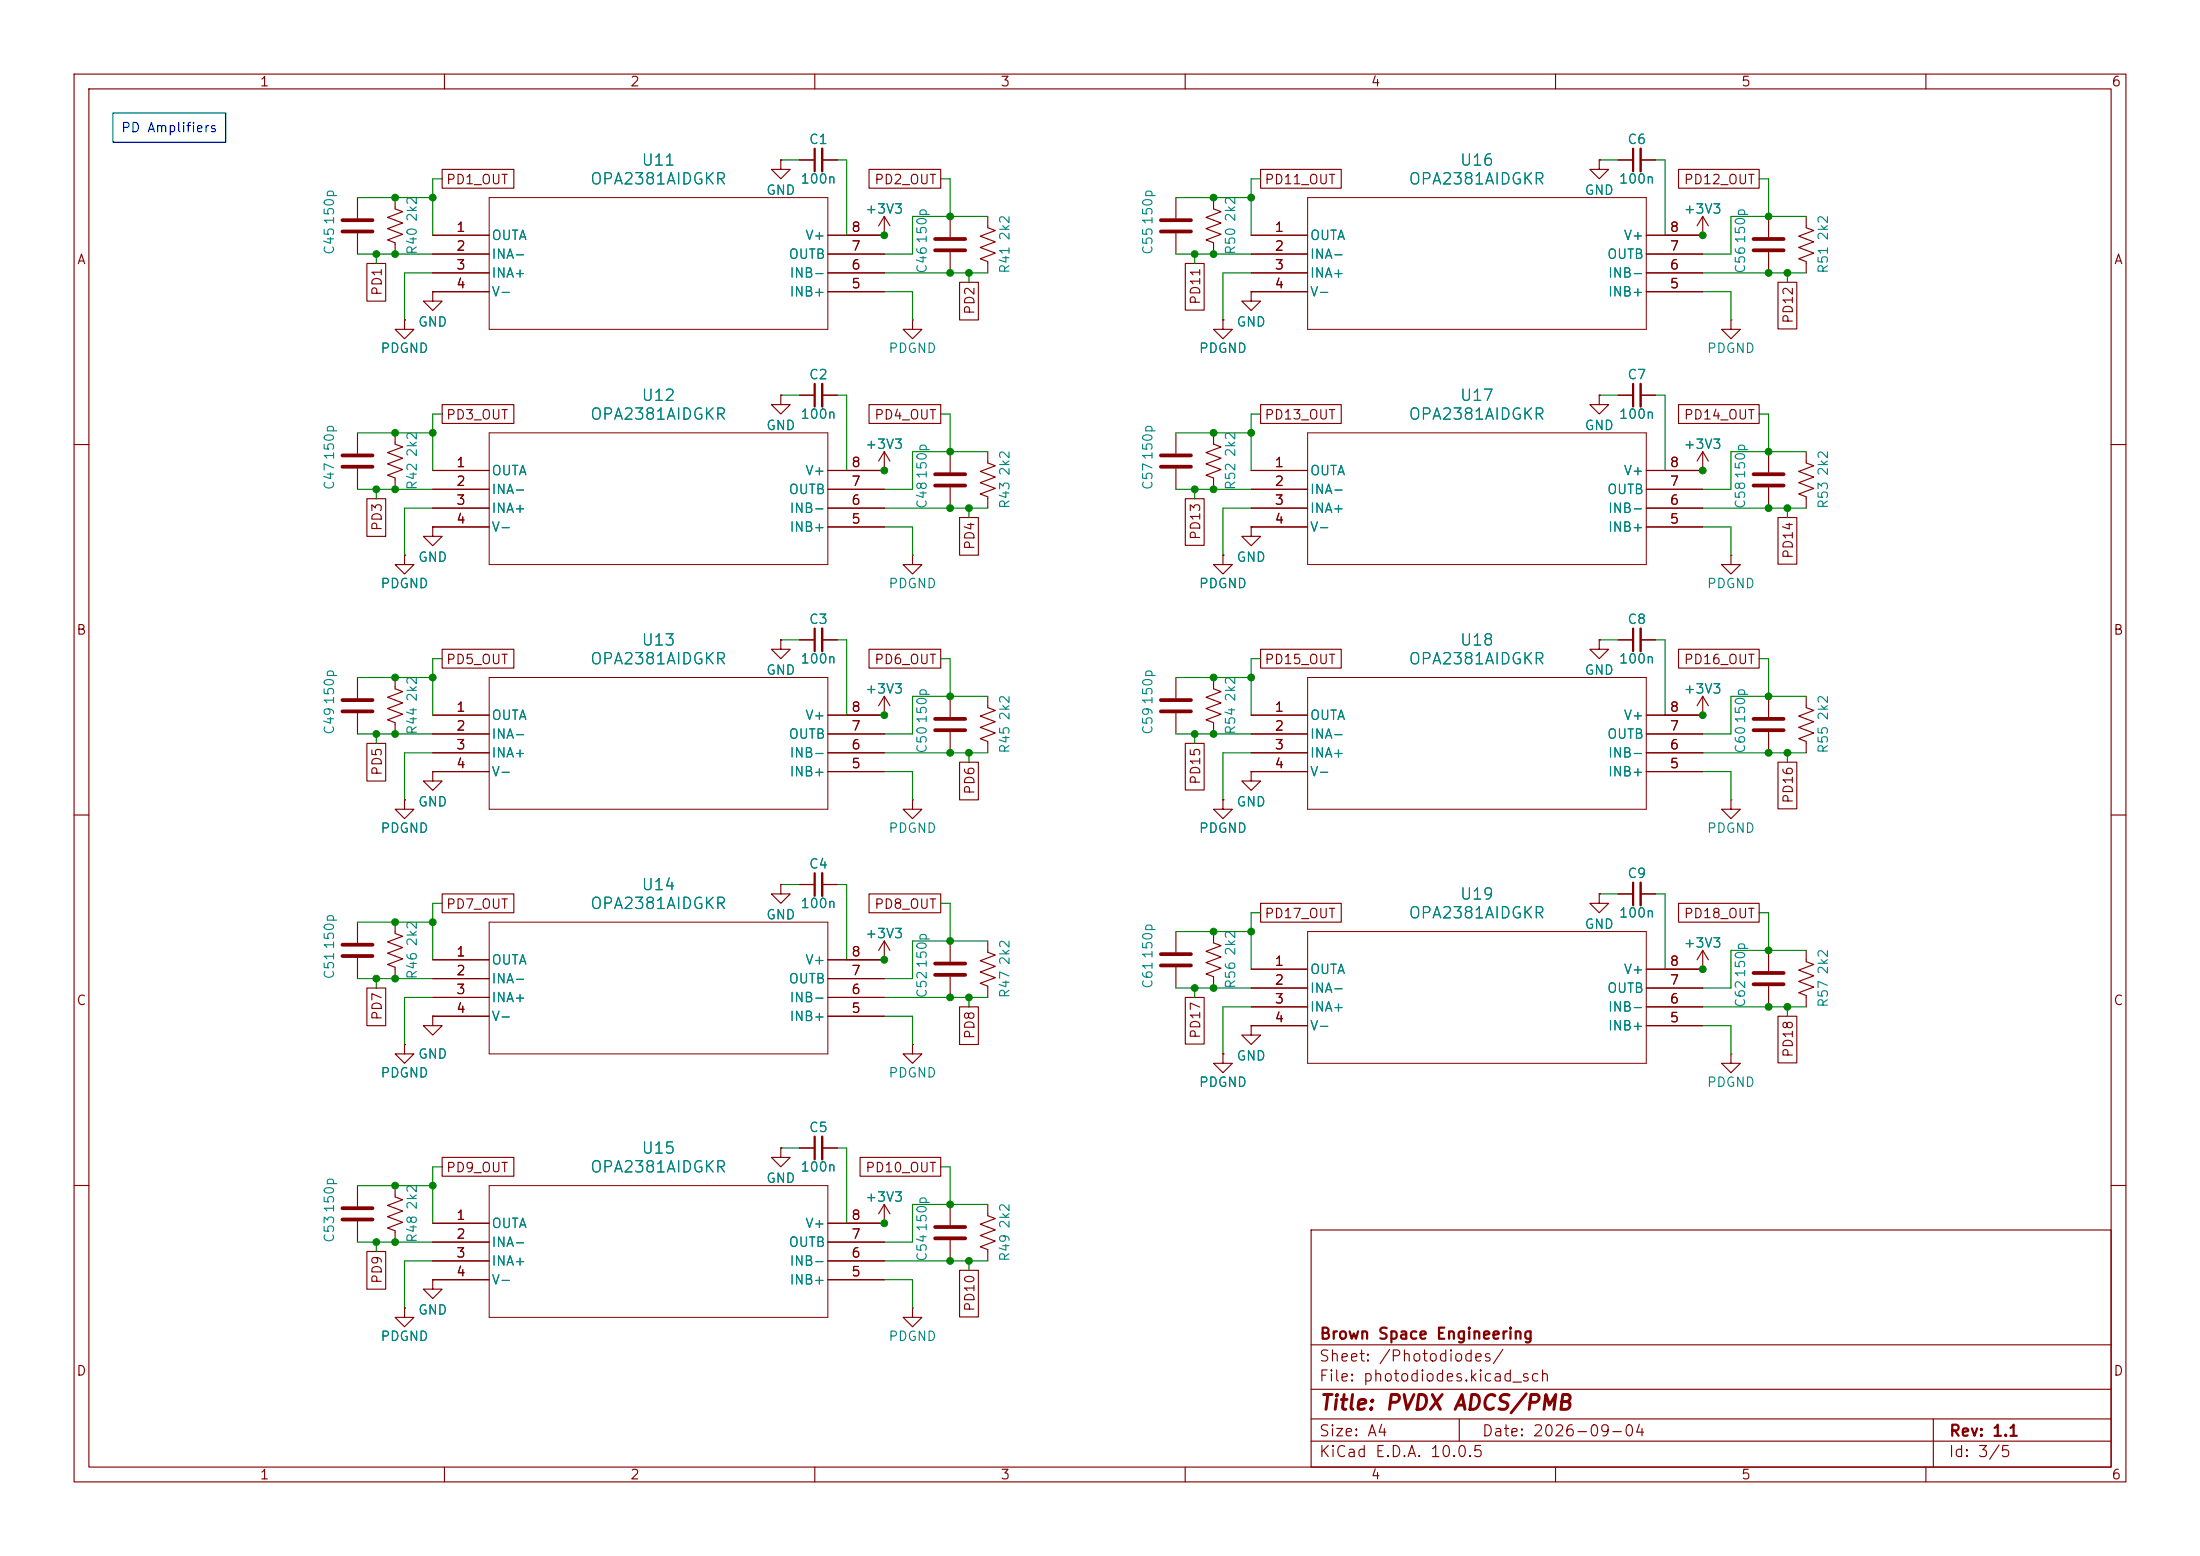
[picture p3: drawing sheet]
<svg xmlns="http://www.w3.org/2000/svg" width="297mm" height="210mm" viewBox="0 0 297 210" stroke-linecap="round" stroke-linejoin="round" font-family="sans-serif">
<path d="M0 0h297v210h-297z" fill="#fff" stroke="#fff" stroke-width=".14"/>
<g fill="none" stroke="#840000" stroke-width=".15">
<path d="M10 10h277v190h-277zM12 12h273v186h-273zM60 10v2M110 10v2M160 10v2M210 10v2M260 10v2M48.3 26.7v2.8M48.3 31.5v2.8M49.5 35.6h2.6v5h-2.6zM53.3 26.7v1.5l1.1 .4-2.1 .7 2.1 .8-2.1 .8 2.1 .7-2.1 .8 1 .4v1.5M58.4 39.4v1.2h1.3l-1.3 1.3-1.3-1.3h1.3"/>
<path d="M58.4 39.4h.1M58.4 31.8h7.6M58.4 34.3h7.6M58.4 36.8h7.6M58.4 39.4h7.6M59.7 22.9h9.7v2.5h-9.7zM105.4 21.6v1.3h1.3l-1.3 1.2-1.3-1.2h1.3M105.4 21.6h.1M107.9 21.6h2.1M111 21.6h2M111.8 31.8h7.6M111.8 34.3h7.6"/>
<path d="M111.8 36.8h7.6M111.8 39.4h7.6M117.3 22.9h9.7v2.5h-9.7zM119.4 31.8h.1M119.4 29.2v2.6M119.4 29.2l-.8 1.3M119.4 29.2l.7 1.3M128.3 29.2v2.8M128.3 34v2.8M129.5 38.1h2.6v5.1h-2.6zM133.3 29.2v1.5l1.1 .4-2.1 .8 2.1 .7-2.1 .8 2.1 .8-2.1 .7 1 .4v1.5M158.7 26.7v2.8"/>
<path d="M158.7 31.5v2.8M160 35.6h2.6v6.3h-2.6zM163.8 26.7v1.5l1 .4-2 .7 2 .8-2 .8 2 .7-2 .8 1 .4v1.5M168.9 39.4v1.2h1.3l-1.3 1.3-1.3-1.3h1.3M168.9 39.4h.1M168.9 31.8h7.6M168.9 34.3h7.6M168.9 36.8h7.6M168.9 39.4h7.6M170.2 22.9h10.9v2.5h-10.9zM215.9 21.6v1.3h1.3l-1.3 1.2-1.3-1.2h1.3M215.9 21.6h.1"/>
<path d="M218.4 21.6h2.1M221.5 21.6h2M222.2 31.8h7.7M222.2 34.3h7.7M222.2 36.8h7.7M222.2 39.4h7.7M226.6 22.9h10.9v2.5h-10.9zM229.9 31.8h.1M229.9 29.2l-.8 1.3M229.9 29.2l.7 1.3M229.9 29.2v2.6M238.8 29.2v2.8"/>
<path d="M238.8 34v2.8M240 38.1h2.6v6.3h-2.6zM243.8 29.2v1.5l1.1 .4-2.1 .8 2.1 .7-2.1 .8 2.1 .8-2.1 .7 1 .4v1.5M48.3 58.4v2.8M53.3 58.4v1.5l1.1 .4-2.1 .8 2.1 .7-2.1 .8 2.1 .8-2.1 .7 1 .4v1.5M54.6 43.2v1.3h1.3l-1.3 1.2-1.3-1.2h1.3M54.6 43.2h.1M59.7 54.6h9.7v2.6h-9.7zM105.4 53.3v1.3h1.3l-1.3 1.3-1.3-1.3h1.3M105.4 53.3h.1M107.9 53.3h2.1M111 53.3h2"/>
<path d="M117.3 54.6h9.7v2.6h-9.7zM123.2 43.2v1.3h1.3l-1.3 1.2-1.3-1.2h1.3M123.2 43.2h.1M158.7 58.4v2.8M163.8 58.4v1.5l1 .4-2 .8 2 .7-2 .8 2 .8-2 .7 1 .4v1.5M165.1 43.2v1.3h1.3l-1.3 1.2-1.3-1.2h1.3M165.1 43.2h.1M170.2 54.6h10.9v2.6h-10.9zM215.9 53.3v1.3h1.3l-1.3 1.3-1.3-1.3h1.3M215.9 53.3h.1M218.4 53.3h2.1M221.5 53.3h2"/>
<path d="M226.6 54.6h10.9v2.6h-10.9zM233.7 43.2v1.3h1.2l-1.2 1.2-1.3-1.2h1.3M233.7 43.2h.1M10 60h2M48.3 63.2v2.8M49.5 67.3h2.6v5.1h-2.6zM54.6 74.9v1.3h1.3l-1.3 1.3-1.3-1.3h1.3M54.6 74.9h.1M58.4 71.1v1.3h1.3l-1.3 1.3-1.3-1.3h1.3M58.4 71.1h.1M58.4 63.5h7.6M58.4 66h7.6"/>
<path d="M58.4 68.6h7.6M58.4 71.1h7.6M111.8 63.5h7.6M111.8 66h7.6M111.8 68.6h7.6M111.8 71.1h7.6M119.4 63.5h.1M119.4 61l-.8 1.2M119.4 61l.7 1.2M119.4 61v2.5M123.2 74.9v1.3h1.3l-1.3 1.3-1.3-1.3h1.3M123.2 74.9h.1"/>
<path d="M128.3 61v2.8M128.3 65.8v2.8M129.5 69.9h2.6v5h-2.6zM133.3 61v1.5l1.1 .4-2.1 .7 2.1 .8-2.1 .8 2.1 .7-2.1 .8 1 .4v1.5M158.7 63.2v2.8M160 67.3h2.6v6.3h-2.6zM165.1 74.9v1.3h1.3l-1.3 1.3-1.3-1.3h1.3M165.1 74.9h.1M168.9 71.1v1.3h1.3l-1.3 1.3-1.3-1.3h1.3M168.9 71.1h.1M168.9 63.5h7.6M168.9 66h7.6"/>
<path d="M168.9 68.6h7.6M168.9 71.1h7.6M222.2 63.5h7.7M222.2 66h7.7M222.2 68.6h7.7M222.2 71.1h7.7M229.9 63.5h.1M229.9 61v2.5M229.9 61l-.8 1.2M229.9 61l.7 1.2M233.7 74.9v1.3h1.2l-1.2 1.3-1.3-1.3h1.3M233.7 74.9h.1"/>
<path d="M238.8 61v2.8M238.8 65.8v2.8M240 69.9h2.6v6.2h-2.6zM243.8 61v1.5l1.1 .4-2.1 .7 2.1 .8-2.1 .8 2.1 .7-2.1 .8 1 .4v1.5M285 60h2M48.3 91.4v2.8M48.3 96.3v2.8M53.3 91.4v1.6l1.1 .3-2.1 .8 2.1 .8-2.1 .7 2.1 .8-2.1 .8 1 .3v1.6M58.4 96.5h7.6M58.4 99.1h7.6M59.7 87.6h9.7v2.6h-9.7zM105.4 86.4v1.2h1.3l-1.3 1.3-1.3-1.3h1.3"/>
<path d="M105.4 86.4h.1M107.9 86.4h2.1M111 86.4h2M111.8 96.5h7.6M111.8 99.1h7.6M117.3 87.6h9.7v2.6h-9.7zM119.4 96.5h.1M119.4 94v2.5M119.4 94l-.8 1.3M119.4 94l.7 1.3M128.3 94v2.8M128.3 98.8v2.8"/>
<path d="M133.3 94v1.5l1.1 .4-2.1 .7 2.1 .8-2.1 .8 2.1 .7-2.1 .8 1 .4v1.5M158.7 91.4v2.8M158.7 96.3v2.8M163.8 91.4v1.6l1 .3-2 .8 2 .8-2 .7 2 .8-2 .8 1 .3v1.6M168.9 96.5h7.6M168.9 99.1h7.6M170.2 87.6h10.9v2.6h-10.9zM215.9 86.4v1.2h1.3l-1.3 1.3-1.3-1.3h1.3M215.9 86.4h.1M218.4 86.4h2.1M221.5 86.4h2M222.2 96.5h7.7"/>
<path d="M222.2 99.1h7.7M226.6 87.6h10.9v2.6h-10.9zM229.9 96.5h.1M229.9 94v2.5M229.9 94l-.8 1.3M229.9 94l.7 1.3M238.8 94v2.8M238.8 98.8v2.8M243.8 94v1.5l1.1 .4-2.1 .7 2.1 .8-2.1 .8 2.1 .7-2.1 .8 1 .4v1.5M10 110h2M49.5 100.3h2.6v5.1h-2.6zM54.6 108v1.2h1.3l-1.3 1.3-1.3-1.3h1.3"/>
<path d="M54.6 108h.1M58.4 104.1v1.3h1.3l-1.3 1.3-1.3-1.3h1.3M58.4 104.1h.1M58.4 101.6h7.6M58.4 104.1h7.6M105.4 119.4v1.3h1.3l-1.3 1.2-1.3-1.2h1.3M105.4 119.4h.1M107.9 119.4h2.1M111 119.4h2M111.8 101.6h7.6M111.8 104.1h7.6M123.2 108v1.2h1.3l-1.3 1.3-1.3-1.3h1.3"/>
<path d="M123.2 108h.1M129.5 102.9h2.6v5.1h-2.6zM160 100.3h2.6v6.3h-2.6zM165.1 108v1.2h1.3l-1.3 1.3-1.3-1.3h1.3M165.1 108h.1M168.9 104.1v1.3h1.3l-1.3 1.3-1.3-1.3h1.3M168.9 104.1h.1M168.9 101.6h7.6M168.9 104.1h7.6M222.2 101.6h7.7M222.2 104.1h7.7M233.7 108v1.2h1.2l-1.2 1.3-1.3-1.3h1.3"/>
<path d="M233.7 108h.1M240 102.9h2.6v6.3h-2.6zM285 110h2M48.3 124.5v2.8M48.3 129.3v2.8M49.5 133.4h2.6v5h-2.6zM53.3 124.5v1.5l1.1 .4-2.1 .7 2.1 .8-2.1 .8 2.1 .7-2.1 .8 1 .4v1.5M58.4 137.2v1.2h1.3l-1.3 1.3-1.3-1.3h1.3M58.4 137.2h.1M58.4 129.5h7.6M58.4 132.1h7.6M58.4 134.6h7.6"/>
<path d="M58.4 137.2h7.6M59.7 120.6h9.7v2.6h-9.7zM111.8 129.5h7.6M111.8 132.1h7.6M111.8 134.6h7.6M111.8 137.2h7.6M117.3 120.6h9.7v2.6h-9.7zM119.4 129.5h.1M119.4 127v2.5M119.4 127l-.8 1.3M119.4 127l.7 1.3M128.3 127v2.8"/>
<path d="M128.3 131.8v2.8M129.5 135.9h2.6v5.1h-2.6zM133.3 127v1.5l1.1 .4-2.1 .8 2.1 .7-2.1 .8 2.1 .8-2.1 .7 1 .4v1.5M158.7 125.7v2.8M158.7 130.6v2.8M160 134.6h2.6v6.3h-2.6zM163.8 125.7v1.6l1 .3-2 .8 2 .8-2 .7 2 .8-2 .7 1 .4v1.6M168.9 138.4v1.3h1.3l-1.3 1.3-1.3-1.3h1.3M168.9 138.4h.1M168.9 130.8h7.6M168.9 133.4h7.6M168.9 135.9h7.6"/>
<path d="M168.9 138.4h7.6M170.2 121.9h10.9v2.6h-10.9zM215.9 120.7v1.2h1.3l-1.3 1.3-1.3-1.3h1.3M215.9 120.7h.1M218.4 120.7h2.1M221.5 120.7h2M222.2 130.8h7.7M222.2 133.4h7.7M222.2 135.9h7.7M222.2 138.4h7.7M226.6 121.9h10.9v2.6h-10.9zM229.9 130.8h.1"/>
<path d="M229.9 128.3v2.5M229.9 128.3l-.8 1.2M229.9 128.3l.7 1.2M238.8 128.3v2.8M238.8 133.1v2.8M240 137.2h2.6v6.3h-2.6zM243.8 128.3v1.5l1.1 .4-2.1 .7 2.1 .8-2.1 .8 2.1 .7-2.1 .8 1 .4v1.5M54.6 141v1.2h1.3l-1.3 1.3-1.3-1.3h1.3M54.6 141h.1M59.7 156.2h9.7v2.6h-9.7zM105.4 154.9v1.3h1.3l-1.3 1.3-1.3-1.3h1.3M105.4 154.9h.1"/>
<path d="M107.9 154.9h2.1M111 154.9h2M116.1 156.2h10.9v2.6h-10.9zM123.2 141v1.2h1.3l-1.3 1.3-1.3-1.3h1.3M123.2 141h.1M165.1 142.2v1.3h1.3l-1.3 1.3-1.3-1.3h1.3M165.1 142.2h.1M233.7 142.2v1.3h1.2l-1.2 1.3-1.3-1.3h1.3M233.7 142.2h.1M10 160h2M48.3 160v2.8M48.3 164.8v2.8"/>
<path d="M49.5 168.9h2.6v5.1h-2.6zM53.3 160v1.5l1.1 .4-2.1 .8 2.1 .7-2.1 .8 2.1 .8-2.1 .7 1 .4v1.5M54.6 176.5v1.3h1.3l-1.3 1.3-1.3-1.3h1.3M54.6 176.5h.1M58.4 172.7v1.3h1.3l-1.3 1.3-1.3-1.3h1.3M58.4 172.7h.1M58.4 165.1h7.6M58.4 167.6h7.6M58.4 170.2h7.6M58.4 172.7h7.6M111.8 165.1h7.6M111.8 167.6h7.6"/>
<path d="M111.8 170.2h7.6M111.8 172.7h7.6M119.4 165.1h.1M119.4 162.6v2.5M119.4 162.6l-.8 1.2M119.4 162.6l.7 1.2M123.2 176.5v1.3h1.3l-1.3 1.3-1.3-1.3h1.3M123.2 176.5h.1M128.3 162.6v2.8M128.3 167.4v2.8M129.5 171.5h2.6v6.2h-2.6zM133.3 162.6v1.5l1.1 .4-2.1 .7 2.1 .8-2.1 .8 2.1 .7-2.1 .8 1 .4v1.5"/>
<path d="M177 166h108v32h-108zM285 160h2M60 198v2M110 198v2M160 198v2M177 194.5h108M177 191.5h108M177 187.5h108M177 181.5h108M197 191.5v3M210 198v2M260 198v2"/>
<path d="M261 191.5v6.5"/>
</g>
<g fill="none" stroke="#840000" stroke-width=".51">
<path d="M46.2 31.2h4.1M46.2 29.7h4.1M126.2 33.8h4.1M126.2 32.3h4.1M156.7 31.2h4.1M156.7 29.7h4.1M236.7 33.8h4.1M236.7 32.3h4.1M46.2 63h4.1M46.2 61.5h4.1M126.2 65.5h4.1M126.2 64h4.1"/>
<path d="M156.7 63h4.1M156.7 61.5h4.1M236.7 65.5h4.1M236.7 64h4.1M46.2 96h4.1M46.2 94.5h4.1M126.2 98.6h4.1M126.2 97h4.1M156.7 96h4.1M156.7 94.5h4.1M236.7 98.6h4.1M236.7 97h4.1"/>
<path d="M46.2 129h4.1M46.2 127.5h4.1M126.2 131.6h4.1M126.2 130h4.1M156.7 130.3h4.1M156.7 128.8h4.1M236.7 132.8h4.1M236.7 131.3h4.1M46.2 164.6h4.1M46.2 163.1h4.1M126.2 167.1h4.1M126.2 165.6h4.1"/>
</g>
<path d="M110 20.1v3M220.5 20.1v3M110 51.8v3.1M220.5 51.8v3.1M110 84.8v3.1M220.5 84.8v3.1M110 117.9v3M220.5 119.1v3.1M110 153.4v3.1" fill="none" stroke="#840000" stroke-width=".3"/>
<path d="M111 20.1v3M221.5 20.1v3M111 51.8v3.1M221.5 51.8v3.1M111 84.8v3.1M221.5 84.8v3.1M111 117.9v3M221.5 119.1v3.1M111 153.4v3.1" fill="none" stroke="#840000" stroke-width=".33"/>
<path d="M66 26.7h45.8v17.8h-45.8zM176.5 26.7h45.7v17.8h-45.7zM66 58.4h45.8v17.8h-45.8zM176.5 58.4h45.7v17.8h-45.7zM66 91.4h45.8v17.8h-45.8zM176.5 91.4h45.7v17.8h-45.7zM66 124.5h45.8v17.7h-45.8zM176.5 125.7h45.7v17.8h-45.7zM66 160h45.8v17.8h-45.8z" fill="none" stroke="#840000" stroke-width=".14"/>
<g fill="none" stroke="#008400" stroke-width=".15">
<path d="M48.3 34.3h10.1M48.3 26.7h10.1M50.8 34.3v1.3M58.4 36.8h-3.8v6.4M59.7 24.1h-1.3v7.7M105.4 21.6h2.5M113 21.6h1.3v10.2h5.1M119.4 39.4h3.8v3.8M119.4 36.8h13.9M127 24.1h1.3v5.1M130.8 36.8v1.3M133.3 29.2h-10.1v5.1h-3.8"/>
<path d="M158.7 34.3h10.2M158.7 26.7h10.2M161.3 34.3v1.3M168.9 36.8h-3.8v6.4M170.2 24.1h-1.3v7.7M215.9 21.6h2.5M223.5 21.6h1.3v10.2h5.1M229.9 39.4h3.8v3.8M229.9 36.8h13.9M237.5 24.1h1.3v5.1M241.3 36.8v1.3M243.8 29.2h-10.1v5.1h-3.8"/>
<path d="M48.3 58.4h10.1M59.7 55.9h-1.3v7.6M105.4 53.3h2.5M113 53.3h1.3v10.2h5.1M127 55.9h1.3v5.1M158.7 58.4h10.2M170.2 55.9h-1.3v7.6M215.9 53.3h2.5M223.5 53.3h1.3v10.2h5.1M237.5 55.9h1.3v5.1M48.3 66h10.1M50.8 66v1.3"/>
<path d="M58.4 68.6h-3.8v6.3M119.4 71.1h3.8v3.8M119.4 68.6h13.9M130.8 68.6v1.3M133.3 61h-10.1v5h-3.8M158.7 66h10.2M161.3 66v1.3M168.9 68.6h-3.8v6.3M229.9 71.1h3.8v3.8M229.9 68.6h13.9M241.3 68.6v1.3M243.8 61h-10.1v5h-3.8"/>
<path d="M48.3 99.1h10.1M48.3 91.4h10.1M50.8 99.1v1.2M59.7 88.9h-1.3v7.6M105.4 86.4h2.5M113 86.4h1.3v10.1h5.1M127 88.9h1.3v5.1M133.3 94h-10.1v5.1h-3.8M158.7 99.1h10.2M158.7 91.4h10.2M161.3 99.1v1.2M170.2 88.9h-1.3v7.6"/>
<path d="M215.9 86.4h2.5M223.5 86.4h1.3v10.1h5.1M237.5 88.9h1.3v5.1M243.8 94h-10.1v5.1h-3.8M58.4 101.6h-3.8v6.4M105.4 119.4h2.5M113 119.4h1.3v10.1h5.1M119.4 104.1h3.8v3.9M119.4 101.6h13.9M130.8 101.6v1.3M168.9 101.6h-3.8v6.4M229.9 104.1h3.8v3.9"/>
<path d="M229.9 101.6h13.9M241.3 101.6v1.3M48.3 132.1h10.1M48.3 124.5h10.1M50.8 132.1v1.3M58.4 134.6h-3.8v6.4M59.7 121.9h-1.3v7.6M119.4 137.2h3.8v3.8M119.4 134.6h13.9M127 121.9h1.3v5.1M130.8 134.6v1.3M133.3 127h-10.1v5.1h-3.8"/>
<path d="M158.7 125.7h10.2M158.7 133.4h10.2M161.3 133.4v1.2M168.9 135.9h-3.8v6.3M170.2 123.2h-1.3v7.6M215.9 120.7h2.5M223.5 120.7h1.3v10.1h5.1M229.9 138.4h3.8v3.8M229.9 135.9h13.9M237.5 123.2h1.3v5.1M241.3 135.9v1.3M243.8 128.3h-10.1v5.1h-3.8"/>
<path d="M59.7 157.5h-1.3v7.6M105.4 154.9h2.5M113 154.9h1.3v10.2h5.1M127 157.5h1.3v5.1M48.3 167.6h10.1M48.3 160h10.1M50.8 167.6v1.3M58.4 170.2h-3.8v6.3M119.4 170.2h13.9M119.4 172.7h3.8v3.8M130.8 170.2v1.3M133.3 162.6h-10.1v5h-3.8"/>
</g>
<path d="M15.2 15.2h15.3v4h-15.3z" fill="none" stroke="#0000c2" stroke-width=".15"/>
<g fill="#008400" stroke="#008400" stroke-width=".14">
<circle cx="53.3" cy="26.7" r=".46"/>
<circle cx="50.8" cy="34.3" r=".46"/>
<circle cx="53.3" cy="34.3" r=".46"/>
<circle cx="53.3" cy="58.4" r=".46"/>
<circle cx="50.8" cy="66" r=".46"/>
<circle cx="53.3" cy="66" r=".46"/>
<circle cx="58.4" cy="26.7" r=".46"/>
<circle cx="58.4" cy="58.4" r=".46"/>
<circle cx="53.3" cy="99.1" r=".46"/>
<circle cx="50.8" cy="132.1" r=".46"/>
<circle cx="53.3" cy="132.1" r=".46"/>
<circle cx="53.3" cy="124.5" r=".46"/>
<circle cx="58.4" cy="124.5" r=".46"/>
<circle cx="50.8" cy="99.1" r=".46"/>
<circle cx="53.3" cy="91.4" r=".46"/>
<circle cx="119.4" cy="63.5" r=".46"/>
<circle cx="119.4" cy="96.5" r=".46"/>
<circle cx="58.4" cy="91.4" r=".46"/>
<circle cx="128.3" cy="170.2" r=".46"/>
<circle cx="119.4" cy="165.1" r=".46"/>
<circle cx="130.8" cy="170.2" r=".46"/>
<circle cx="130.8" cy="134.6" r=".46"/>
<circle cx="119.4" cy="129.5" r=".46"/>
<circle cx="128.3" cy="162.6" r=".46"/>
<circle cx="128.3" cy="61" r=".46"/>
<circle cx="128.3" cy="29.2" r=".46"/>
<circle cx="119.4" cy="31.8" r=".46"/>
<circle cx="53.3" cy="167.6" r=".46"/>
<circle cx="58.4" cy="160" r=".46"/>
<circle cx="50.8" cy="167.6" r=".46"/>
<circle cx="53.3" cy="160" r=".46"/>
<circle cx="238.8" cy="29.2" r=".46"/>
<circle cx="229.9" cy="31.8" r=".46"/>
<circle cx="238.8" cy="61" r=".46"/>
<circle cx="229.9" cy="63.5" r=".46"/>
<circle cx="241.3" cy="36.8" r=".46"/>
<circle cx="241.3" cy="68.6" r=".46"/>
<circle cx="238.8" cy="36.8" r=".46"/>
<circle cx="168.9" cy="125.7" r=".46"/>
<circle cx="163.8" cy="125.7" r=".46"/>
<circle cx="128.3" cy="134.6" r=".46"/>
<circle cx="128.3" cy="127" r=".46"/>
<circle cx="163.8" cy="133.4" r=".46"/>
<circle cx="161.3" cy="133.4" r=".46"/>
<circle cx="241.3" cy="135.9" r=".46"/>
<circle cx="241.3" cy="101.6" r=".46"/>
<circle cx="238.8" cy="128.3" r=".46"/>
<circle cx="238.8" cy="135.9" r=".46"/>
<circle cx="229.9" cy="130.8" r=".46"/>
<circle cx="130.8" cy="68.6" r=".46"/>
<circle cx="128.3" cy="68.6" r=".46"/>
<circle cx="128.3" cy="36.8" r=".46"/>
<circle cx="130.8" cy="36.8" r=".46"/>
<circle cx="161.3" cy="34.3" r=".46"/>
<circle cx="163.8" cy="66" r=".46"/>
<circle cx="161.3" cy="66" r=".46"/>
<circle cx="163.8" cy="26.7" r=".46"/>
<circle cx="163.8" cy="34.3" r=".46"/>
<circle cx="168.9" cy="26.7" r=".46"/>
<circle cx="168.9" cy="58.4" r=".46"/>
<circle cx="163.8" cy="58.4" r=".46"/>
<circle cx="128.3" cy="94" r=".46"/>
<circle cx="168.9" cy="91.4" r=".46"/>
<circle cx="163.8" cy="91.4" r=".46"/>
<circle cx="128.3" cy="101.6" r=".46"/>
<circle cx="130.8" cy="101.6" r=".46"/>
<circle cx="163.8" cy="99.1" r=".46"/>
<circle cx="161.3" cy="99.1" r=".46"/>
<circle cx="238.8" cy="94" r=".46"/>
<circle cx="229.9" cy="96.5" r=".46"/>
<circle cx="238.8" cy="101.6" r=".46"/>
<circle cx="238.8" cy="68.6" r=".46"/>
</g>
<text font-size="2" fill="#840000" x="178" y="190.8">Title: PVDX ADCS/PMB</text>
<g font-size="1.5" fill="#008484">
<text x="86.5" y="22.7">U11</text>
<text x="197" y="22.7">U16</text>
<text x="79.6" y="25.3">OPA2381AIDGKR</text>
<text x="190.1" y="25.3">OPA2381AIDGKR</text>
<text x="79.6" y="57">OPA2381AIDGKR</text>
<text x="86.5" y="54.5">U12</text>
<text x="190.1" y="57">OPA2381AIDGKR</text>
<text x="197" y="54.5">U17</text>
<text x="86.5" y="87.5">U13</text>
<text x="197" y="87.5">U18</text>
<text x="79.6" y="90.1">OPA2381AIDGKR</text>
<text x="190.1" y="90.1">OPA2381AIDGKR</text>
<text x="79.6" y="123.1">OPA2381AIDGKR</text>
<text x="86.5" y="120.5">U14</text>
<text x="190.1" y="124.3">OPA2381AIDGKR</text>
<text x="197" y="121.8">U19</text>
<text x="79.6" y="158.6">OPA2381AIDGKR</text>
<text x="86.5" y="156.1">U15</text>
</g>
<g font-size="1.5" fill="#840000">
<text x="178" y="184.1">Sheet: /Photodiodes/</text>
<text x="178" y="181.1">Brown Space Engineering</text>
<text x="178" y="186.8">File: photodiodes.kicad_sch</text>
<text x="178" y="197">KiCad E.D.A. 10.0.5</text>
<text x="178" y="194.2">Size: A4</text>
<text x="200" y="194.2">Date: 2026-09-04</text>
<text x="263" y="197">Id: 3/5</text>
<text x="263" y="194.2">Rev: 1.1</text>
</g>
<g font-size="1.3" fill="#840000">
<text x="35" y="12">1</text>
<text x="85" y="12">2</text>
<text x="135" y="12">3</text>
<text x="185" y="12">4</text>
<text x="235" y="12">5</text>
<text x="285" y="12">6</text>
<text x="60.1" y="25.2">PD1_OUT</text>
<text x="118" y="25.2">PD2_OUT</text>
<text x="170.6" y="25.2">PD11_OUT</text>
<text x="227.2" y="25.2">PD12_OUT</text>
<text x="10.3" y="36">A</text>
<text x="61.5" y="31.6">1</text>
<text x="61.5" y="34.2">2</text>
<text x="114.8" y="34.2">7</text>
<text x="114.8" y="31.6">8</text>
<text x="172" y="31.6">1</text>
<text x="172" y="34.2">2</text>
<text x="225.3" y="34.2">7</text>
<text x="225.3" y="31.6">8</text>
<text x="285.3" y="36">A</text>
<text x="51.9" y="40" transform="rotate(-90 51.9 40)">PD1</text>
<text x="61.5" y="36.7">3</text>
<text x="61.5" y="39.2">4</text>
<text x="114.8" y="39.2">5</text>
<text x="114.8" y="36.7">6</text>
<text x="162.3" y="41.2" transform="rotate(-90 162.3 41.2)">PD11</text>
<text x="172" y="36.7">3</text>
<text x="172" y="39.2">4</text>
<text x="225.3" y="39.2">5</text>
<text x="225.3" y="36.7">6</text>
<text x="131.9" y="42.6" transform="rotate(-90 131.9 42.6)">PD2</text>
<text x="242.4" y="43.8" transform="rotate(-90 242.4 43.8)">PD12</text>
<text x="60.1" y="56.9">PD3_OUT</text>
<text x="118" y="56.9">PD4_OUT</text>
<text x="170.6" y="56.9">PD13_OUT</text>
<text x="227.2" y="56.9">PD14_OUT</text>
<text x="61.5" y="63.4">1</text>
<text x="61.5" y="65.9">2</text>
<text x="114.8" y="65.9">7</text>
<text x="114.8" y="63.4">8</text>
<text x="172" y="63.4">1</text>
<text x="172" y="65.9">2</text>
<text x="225.3" y="65.9">7</text>
<text x="225.3" y="63.4">8</text>
<text x="51.9" y="71.8" transform="rotate(-90 51.9 71.8)">PD3</text>
<text x="61.5" y="68.4">3</text>
<text x="61.5" y="71">4</text>
<text x="114.8" y="71">5</text>
<text x="114.8" y="68.4">6</text>
<text x="172" y="68.4">3</text>
<text x="172" y="71">4</text>
<text x="225.3" y="71">5</text>
<text x="225.3" y="68.4">6</text>
<text x="131.9" y="74.3" transform="rotate(-90 131.9 74.3)">PD4</text>
<text x="162.3" y="73" transform="rotate(-90 162.3 73)">PD13</text>
<text x="242.4" y="75.5" transform="rotate(-90 242.4 75.5)">PD14</text>
<text x="10.2" y="86">B</text>
<text x="60.1" y="90">PD5_OUT</text>
<text x="118" y="90">PD6_OUT</text>
<text x="170.6" y="90">PD15_OUT</text>
<text x="227.2" y="90">PD16_OUT</text>
<text x="285.2" y="86">B</text>
<text x="61.5" y="96.4">1</text>
<text x="61.5" y="98.9">2</text>
<text x="61.5" y="101.5">3</text>
<text x="114.8" y="101.5">6</text>
<text x="114.8" y="98.9">7</text>
<text x="114.8" y="96.4">8</text>
<text x="172" y="96.4">1</text>
<text x="172" y="98.9">2</text>
<text x="172" y="101.5">3</text>
<text x="225.3" y="101.5">6</text>
<text x="225.3" y="98.9">7</text>
<text x="225.3" y="96.4">8</text>
<text x="51.9" y="104.8" transform="rotate(-90 51.9 104.8)">PD5</text>
<text x="61.5" y="104">4</text>
<text x="114.8" y="104">5</text>
<text x="131.9" y="107.3" transform="rotate(-90 131.9 107.3)">PD6</text>
<text x="162.3" y="106" transform="rotate(-90 162.3 106)">PD15</text>
<text x="172" y="104">4</text>
<text x="225.3" y="104">5</text>
<text x="242.4" y="108.5" transform="rotate(-90 242.4 108.5)">PD16</text>
<text x="60.1" y="123">PD7_OUT</text>
<text x="118" y="123">PD8_OUT</text>
<text x="170.6" y="124.2">PD17_OUT</text>
<text x="227.2" y="124.2">PD18_OUT</text>
<text x="61.5" y="129.4">1</text>
<text x="61.5" y="131.9">2</text>
<text x="114.8" y="131.9">7</text>
<text x="114.8" y="129.4">8</text>
<text x="172" y="130.7">1</text>
<text x="225.3" y="130.7">8</text>
<text x="10.2" y="136">C</text>
<text x="51.9" y="137.8" transform="rotate(-90 51.9 137.8)">PD7</text>
<text x="61.5" y="134.5">3</text>
<text x="61.5" y="137">4</text>
<text x="114.8" y="137">5</text>
<text x="114.8" y="134.5">6</text>
<text x="172" y="133.2">2</text>
<text x="172" y="135.8">3</text>
<text x="225.3" y="135.8">6</text>
<text x="225.3" y="133.2">7</text>
<text x="285.2" y="136">C</text>
<text x="131.9" y="140.3" transform="rotate(-90 131.9 140.3)">PD8</text>
<text x="162.3" y="140.3" transform="rotate(-90 162.3 140.3)">PD17</text>
<text x="172" y="138.3">4</text>
<text x="225.3" y="138.3">5</text>
<text x="242.4" y="142.8" transform="rotate(-90 242.4 142.8)">PD18</text>
<text x="60.1" y="158.5">PD9_OUT</text>
<text x="116.7" y="158.5">PD10_OUT</text>
<text x="61.5" y="165">1</text>
<text x="61.5" y="167.5">2</text>
<text x="114.8" y="167.5">7</text>
<text x="114.8" y="165">8</text>
<text x="51.9" y="173.4" transform="rotate(-90 51.9 173.4)">PD9</text>
<text x="61.5" y="170">3</text>
<text x="61.5" y="172.6">4</text>
<text x="114.8" y="172.6">5</text>
<text x="114.8" y="170">6</text>
<text x="131.9" y="177.1" transform="rotate(-90 131.9 177.1)">PD10</text>
<text x="10.2" y="186">D</text>
<text x="285.2" y="186">D</text>
<text x="35" y="200">1</text>
<text x="85" y="200">2</text>
<text x="135" y="200">3</text>
<text x="185" y="200">4</text>
<text x="235" y="200">5</text>
<text x="285" y="200">6</text>
</g>
<text font-size="1.3" fill="#0000c2" x="16.3" y="18.2">PD Amplifiers</text>
<g font-size="1.3" fill="#008484">
<text x="109.1" y="19.8">C1</text>
<text x="219.6" y="19.8">C6</text>
<text x="103.3" y="26.6">GND</text>
<text x="108" y="25.1">100n</text>
<text x="116.7" y="29.2">+3V3</text>
<text x="213.8" y="26.6">GND</text>
<text x="218.5" y="25.1">100n</text>
<text x="227.2" y="29.2">+3V3</text>
<text x="45.4" y="34.5" transform="rotate(-90 45.4 34.5)">C45150p</text>
<text x="56.6" y="34.5" transform="rotate(-90 56.6 34.5)">R40</text>
<text x="56.6" y="30" transform="rotate(-90 56.6 30)">2k2</text>
<text x="66.3" y="32.7">OUTA</text>
<text x="66.3" y="35.3">INA-</text>
<text x="106.4" y="35.3">OUTB</text>
<text x="108.6" y="32.7">V+</text>
<text x="136.6" y="32.6" transform="rotate(-90 136.6 32.6)">2k2</text>
<text x="155.9" y="34.5" transform="rotate(-90 155.9 34.5)">C55150p</text>
<text x="167.1" y="34.5" transform="rotate(-90 167.1 34.5)">R50</text>
<text x="167.1" y="30" transform="rotate(-90 167.1 30)">2k2</text>
<text x="176.8" y="32.7">OUTA</text>
<text x="176.8" y="35.3">INA-</text>
<text x="216.9" y="35.3">OUTB</text>
<text x="219.1" y="32.7">V+</text>
<text x="247.1" y="32.6" transform="rotate(-90 247.1 32.6)">2k2</text>
<text x="66.3" y="37.8">INA+</text>
<text x="66.3" y="40.3">V-</text>
<text x="106.5" y="40.3">INB+</text>
<text x="106.5" y="37.8">INB-</text>
<text x="125.4" y="37" transform="rotate(-90 125.4 37)">C46150p</text>
<text x="136.6" y="37" transform="rotate(-90 136.6 37)">R41</text>
<text x="176.8" y="37.8">INA+</text>
<text x="176.8" y="40.3">V-</text>
<text x="217" y="40.3">INB+</text>
<text x="217" y="37.8">INB-</text>
<text x="235.9" y="37" transform="rotate(-90 235.9 37)">C56150p</text>
<text x="247.1" y="37" transform="rotate(-90 247.1 37)">R51</text>
<text x="51.3" y="48">PDGND</text>
<text x="56.4" y="44.4">GND</text>
<text x="119.9" y="48">PDGND</text>
<text x="161.8" y="48">PDGND</text>
<text x="166.8" y="44.4">GND</text>
<text x="230.3" y="48">PDGND</text>
<text x="109.1" y="51.5">C2</text>
<text x="219.6" y="51.5">C7</text>
<text x="103.3" y="58.4">GND</text>
<text x="108" y="56.8">100n</text>
<text x="213.8" y="58.4">GND</text>
<text x="218.5" y="56.8">100n</text>
<text x="56.6" y="61.8" transform="rotate(-90 56.6 61.8)">2k2</text>
<text x="66.3" y="64.5">OUTA</text>
<text x="108.6" y="64.5">V+</text>
<text x="116.7" y="60.9">+3V3</text>
<text x="136.6" y="64.3" transform="rotate(-90 136.6 64.3)">2k2</text>
<text x="167.1" y="61.8" transform="rotate(-90 167.1 61.8)">2k2</text>
<text x="176.8" y="64.5">OUTA</text>
<text x="219.1" y="64.5">V+</text>
<text x="227.2" y="60.9">+3V3</text>
<text x="247.1" y="64.3" transform="rotate(-90 247.1 64.3)">2k2</text>
<text x="45.4" y="66.2" transform="rotate(-90 45.4 66.2)">C47150p</text>
<text x="56.6" y="66.2" transform="rotate(-90 56.6 66.2)">R42</text>
<text x="66.3" y="67">INA-</text>
<text x="66.3" y="69.5">INA+</text>
<text x="106.4" y="67">OUTB</text>
<text x="106.5" y="69.5">INB-</text>
<text x="125.4" y="68.8" transform="rotate(-90 125.4 68.8)">C48150p</text>
<text x="136.6" y="68.8" transform="rotate(-90 136.6 68.8)">R43</text>
<text x="155.9" y="66.2" transform="rotate(-90 155.9 66.2)">C57150p</text>
<text x="167.1" y="66.2" transform="rotate(-90 167.1 66.2)">R52</text>
<text x="176.8" y="67">INA-</text>
<text x="176.8" y="69.5">INA+</text>
<text x="216.9" y="67">OUTB</text>
<text x="217" y="69.5">INB-</text>
<text x="235.9" y="68.8" transform="rotate(-90 235.9 68.8)">C58150p</text>
<text x="247.1" y="68.8" transform="rotate(-90 247.1 68.8)">R53</text>
<text x="56.4" y="76.1">GND</text>
<text x="66.3" y="72.1">V-</text>
<text x="106.5" y="72.1">INB+</text>
<text x="166.8" y="76.1">GND</text>
<text x="176.8" y="72.1">V-</text>
<text x="217" y="72.1">INB+</text>
<text x="51.3" y="79.7">PDGND</text>
<text x="119.9" y="79.7">PDGND</text>
<text x="161.8" y="79.7">PDGND</text>
<text x="230.3" y="79.7">PDGND</text>
<text x="108" y="89.9">100n</text>
<text x="109.1" y="84.5">C3</text>
<text x="218.5" y="89.9">100n</text>
<text x="219.6" y="84.5">C8</text>
<text x="56.6" y="94.8" transform="rotate(-90 56.6 94.8)">2k2</text>
<text x="103.3" y="91.4">GND</text>
<text x="116.7" y="93.9">+3V3</text>
<text x="167.1" y="94.8" transform="rotate(-90 167.1 94.8)">2k2</text>
<text x="213.8" y="91.4">GND</text>
<text x="227.2" y="93.9">+3V3</text>
<text x="45.4" y="99.3" transform="rotate(-90 45.4 99.3)">C49150p</text>
<text x="56.6" y="99.3" transform="rotate(-90 56.6 99.3)">R44</text>
<text x="66.3" y="97.5">OUTA</text>
<text x="66.3" y="100">INA-</text>
<text x="106.4" y="100">OUTB</text>
<text x="108.6" y="97.5">V+</text>
<text x="125.4" y="101.8" transform="rotate(-90 125.4 101.8)">C50150p</text>
<text x="136.6" y="101.8" transform="rotate(-90 136.6 101.8)">R45</text>
<text x="136.6" y="97.4" transform="rotate(-90 136.6 97.4)">2k2</text>
<text x="155.9" y="99.3" transform="rotate(-90 155.9 99.3)">C59150p</text>
<text x="167.1" y="99.3" transform="rotate(-90 167.1 99.3)">R54</text>
<text x="176.8" y="97.5">OUTA</text>
<text x="176.8" y="100">INA-</text>
<text x="216.9" y="100">OUTB</text>
<text x="219.1" y="97.5">V+</text>
<text x="235.9" y="101.8" transform="rotate(-90 235.9 101.8)">C60150p</text>
<text x="247.1" y="101.8" transform="rotate(-90 247.1 101.8)">R55</text>
<text x="247.1" y="97.4" transform="rotate(-90 247.1 97.4)">2k2</text>
<text x="66.3" y="102.6">INA+</text>
<text x="66.3" y="105.1">V-</text>
<text x="106.5" y="105.1">INB+</text>
<text x="106.5" y="102.6">INB-</text>
<text x="176.8" y="102.6">INA+</text>
<text x="176.8" y="105.1">V-</text>
<text x="217" y="105.1">INB+</text>
<text x="217" y="102.6">INB-</text>
<text x="51.3" y="112.7">PDGND</text>
<text x="56.4" y="109.2">GND</text>
<text x="119.9" y="112.7">PDGND</text>
<text x="161.8" y="112.7">PDGND</text>
<text x="166.8" y="109.2">GND</text>
<text x="230.3" y="112.7">PDGND</text>
<text x="109.1" y="117.5">C4</text>
<text x="219.6" y="118.8">C9</text>
<text x="103.3" y="124.4">GND</text>
<text x="108" y="122.9">100n</text>
<text x="213.8" y="125.7">GND</text>
<text x="218.5" y="124.2">100n</text>
<text x="56.6" y="127.8" transform="rotate(-90 56.6 127.8)">2k2</text>
<text x="66.3" y="130.5">OUTA</text>
<text x="108.6" y="130.5">V+</text>
<text x="116.7" y="126.9">+3V3</text>
<text x="136.6" y="130.4" transform="rotate(-90 136.6 130.4)">2k2</text>
<text x="167.1" y="129.1" transform="rotate(-90 167.1 129.1)">2k2</text>
<text x="176.8" y="131.8">OUTA</text>
<text x="219.1" y="131.8">V+</text>
<text x="227.2" y="128.2">+3V3</text>
<text x="247.1" y="131.6" transform="rotate(-90 247.1 131.6)">2k2</text>
<text x="45.4" y="132.3" transform="rotate(-90 45.4 132.3)">C51150p</text>
<text x="56.6" y="132.3" transform="rotate(-90 56.6 132.3)">R46</text>
<text x="66.3" y="133">INA-</text>
<text x="66.3" y="135.6">INA+</text>
<text x="106.4" y="133">OUTB</text>
<text x="106.5" y="135.6">INB-</text>
<text x="125.4" y="134.8" transform="rotate(-90 125.4 134.8)">C52150p</text>
<text x="136.6" y="134.8" transform="rotate(-90 136.6 134.8)">R47</text>
<text x="155.9" y="133.5" transform="rotate(-90 155.9 133.5)">C61150p</text>
<text x="167.1" y="133.5" transform="rotate(-90 167.1 133.5)">R56</text>
<text x="176.8" y="134.3">INA-</text>
<text x="176.8" y="136.9">INA+</text>
<text x="216.9" y="134.3">OUTB</text>
<text x="217" y="136.9">INB-</text>
<text x="235.9" y="136.1" transform="rotate(-90 235.9 136.1)">C62150p</text>
<text x="247.1" y="136.1" transform="rotate(-90 247.1 136.1)">R57</text>
<text x="56.4" y="143.2">GND</text>
<text x="66.3" y="138.1">V-</text>
<text x="106.5" y="138.1">INB+</text>
<text x="166.8" y="143.5">GND</text>
<text x="176.8" y="139.4">V-</text>
<text x="217" y="139.4">INB+</text>
<text x="51.3" y="145.7">PDGND</text>
<text x="119.9" y="145.7">PDGND</text>
<text x="161.8" y="147">PDGND</text>
<text x="230.3" y="147">PDGND</text>
<text x="109.1" y="153.1">C5</text>
<text x="103.3" y="160">GND</text>
<text x="108" y="158.4">100n</text>
<text x="45.4" y="167.8" transform="rotate(-90 45.4 167.8)">C53150p</text>
<text x="56.6" y="167.8" transform="rotate(-90 56.6 167.8)">R48</text>
<text x="56.6" y="163.4" transform="rotate(-90 56.6 163.4)">2k2</text>
<text x="66.3" y="166.1">OUTA</text>
<text x="108.6" y="166.1">V+</text>
<text x="116.7" y="162.5">+3V3</text>
<text x="136.6" y="165.9" transform="rotate(-90 136.6 165.9)">2k2</text>
<text x="66.3" y="168.6">INA-</text>
<text x="66.3" y="171.1">INA+</text>
<text x="66.3" y="173.7">V-</text>
<text x="106.4" y="168.6">OUTB</text>
<text x="106.5" y="173.7">INB+</text>
<text x="106.5" y="171.1">INB-</text>
<text x="125.4" y="170.4" transform="rotate(-90 125.4 170.4)">C54150p</text>
<text x="136.6" y="170.4" transform="rotate(-90 136.6 170.4)">R49</text>
<text x="56.4" y="177.7">GND</text>
<text x="51.3" y="181.3">PDGND</text>
<text x="119.9" y="181.3">PDGND</text>
</g>
</svg>
